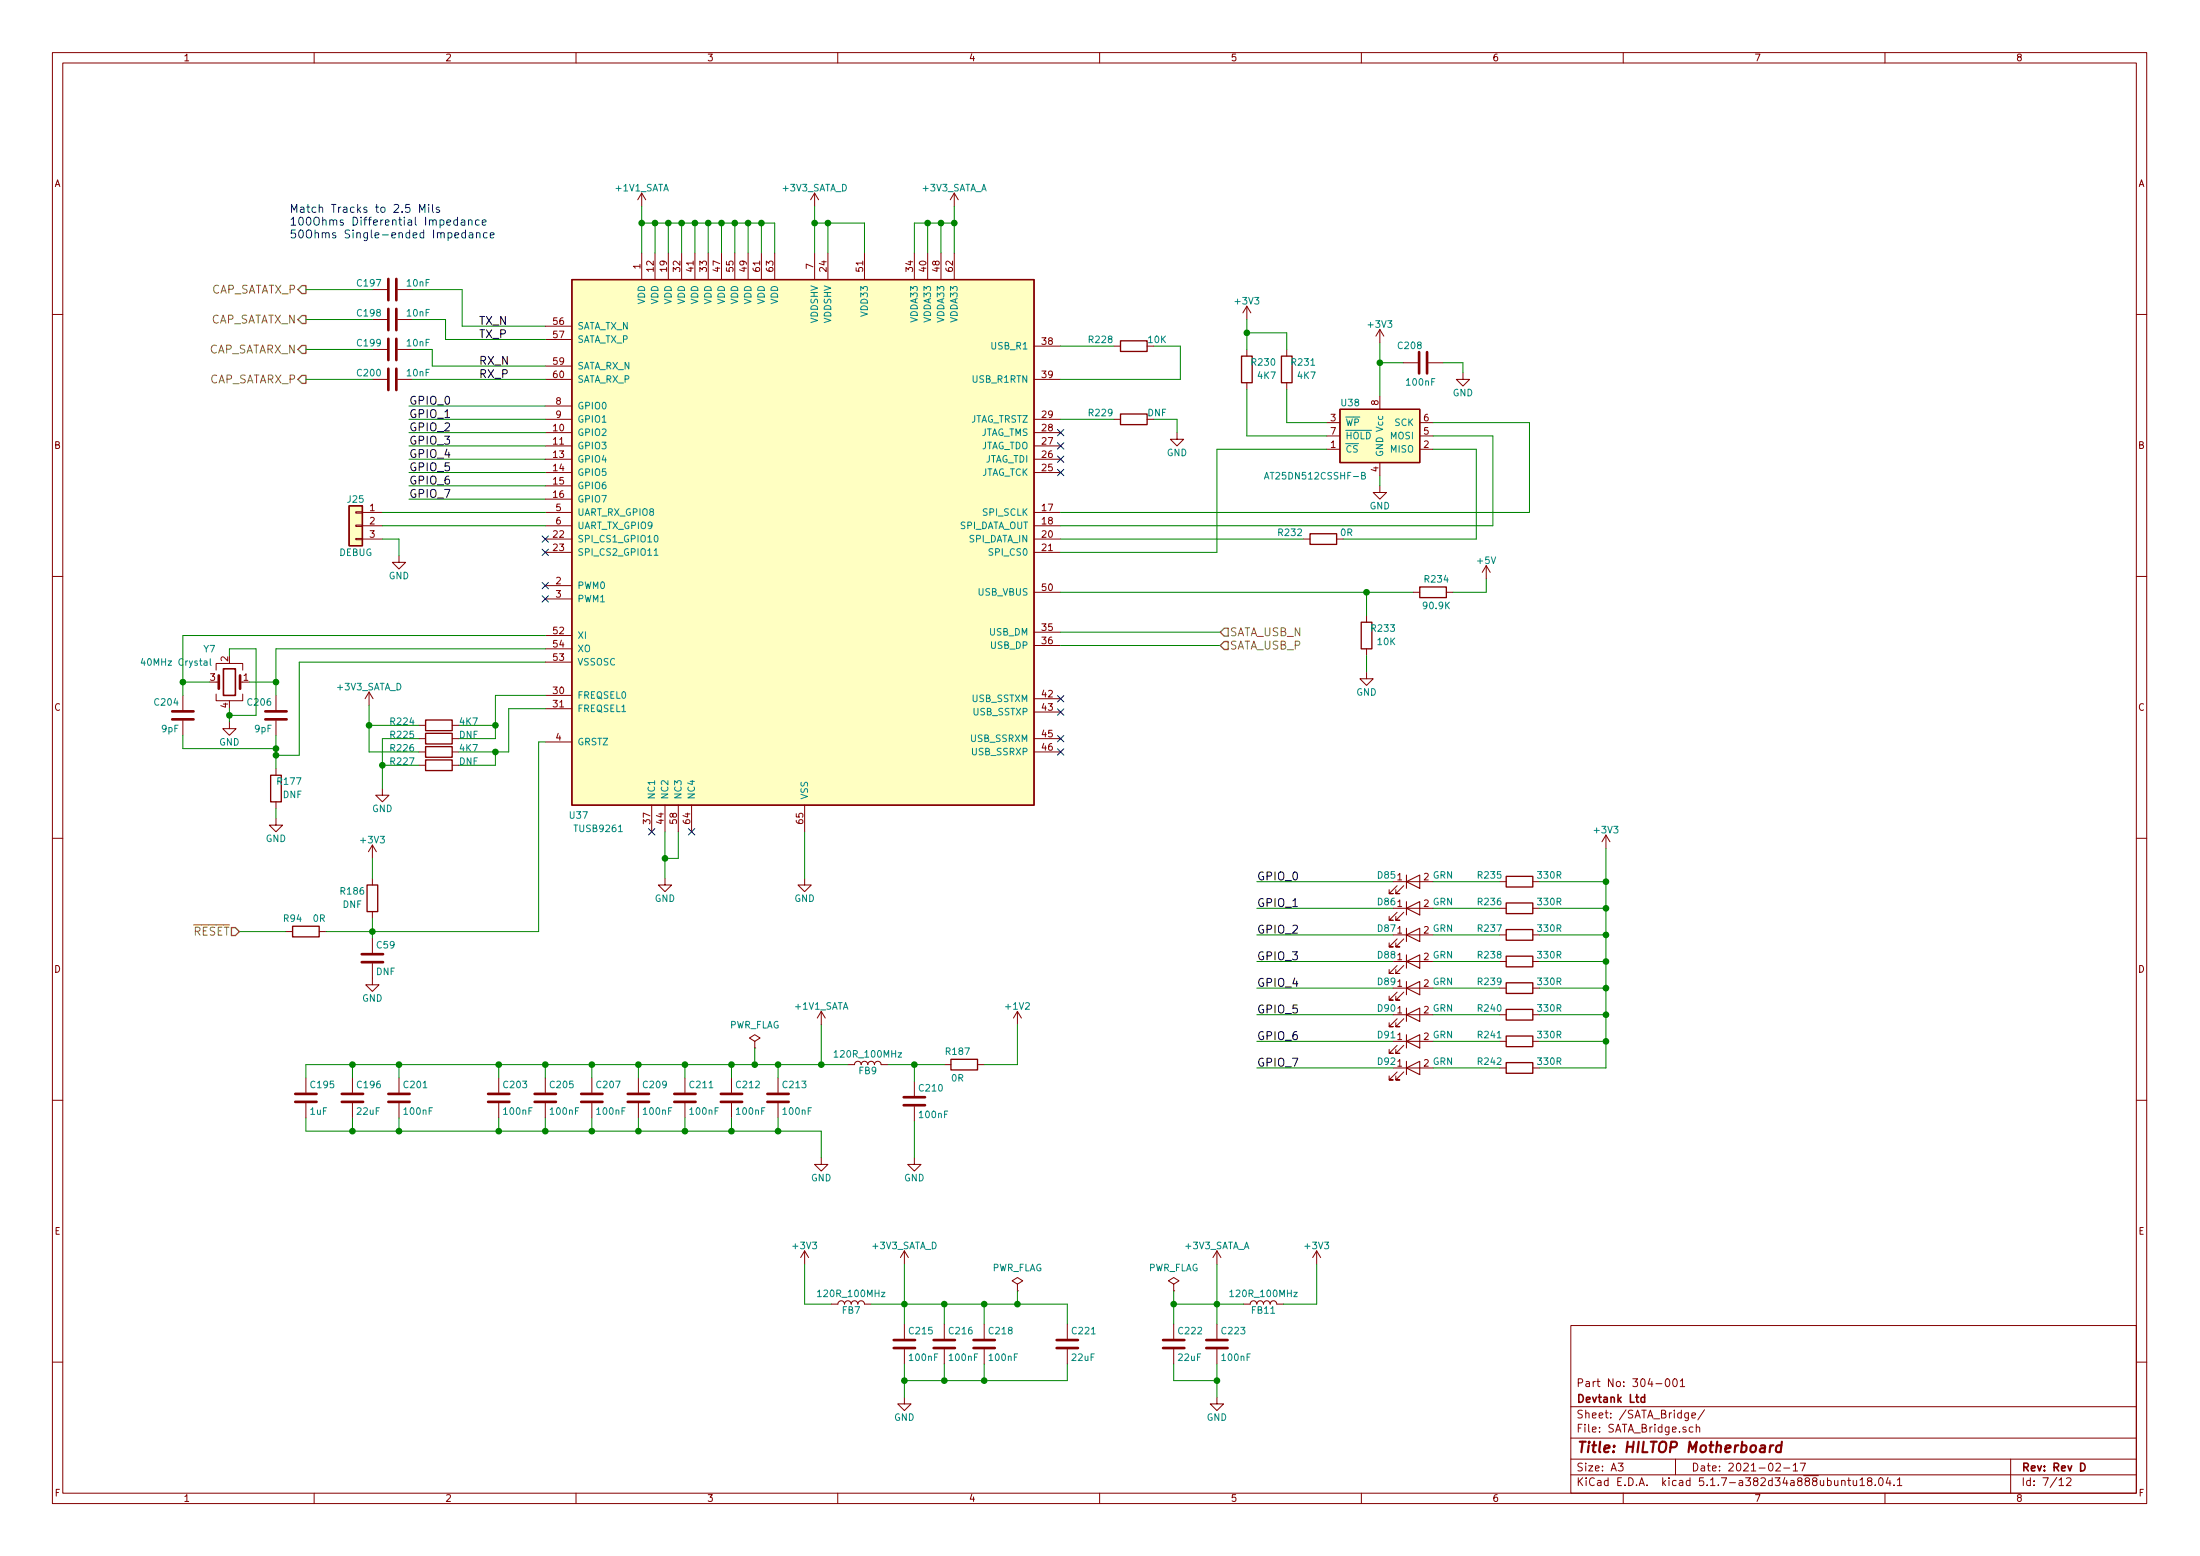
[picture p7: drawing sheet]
<svg xmlns="http://www.w3.org/2000/svg" width="420mm" height="297mm" viewBox="0 0 420 297" stroke-linecap="round" stroke-linejoin="round" font-family="sans-serif">
<g fill="none" stroke="#840000" stroke-width=".19">
<path d="M10 10h400v277h-400zM12 12h396v273.1h-396zM60 10v2M110 10v2M160 10v2M210 10v2M260 10v2M310 10v2M360 10v2M122.6 36.9v2.5M122.6 36.9l-.8 1.2M122.6 36.9l.7 1.2"/>
<path d="M155.6 36.9v2.5M155.6 36.9l-.8 1.2M155.6 36.9l.7 1.2M182.2 36.9v2.5M182.2 36.9l-.7 1.2M182.2 36.9l.8 1.2M71.1 55.3h2.8M75.9 55.3h2.8M122.6 48.3v5.1M125.1 48.3v5.1M127.6 48.3v5.1M130.2 48.3v5.1"/>
<path d="M132.7 48.3v5.1M135.3 48.3v5.1M137.8 48.3v5.1M140.3 48.3v5.1M142.9 48.3v5.1M145.4 48.3v5.1M148 48.3v5.1M155.6 48.3v5.1M158.1 48.3v5.1M165.1 48.3v5.1M174.6 48.3v5.1M177.2 48.3v5.1"/>
<path d="M179.7 48.3v5.1M182.2 48.3v5.1M238.1 58.5v2.5M238.1 58.5l-.7 1.2M238.1 58.5l.8 1.2M10 60h2M71.1 72.4h2.8M71.1 61h2.8M71.1 66.7h2.8M75.9 72.4h2.8M75.9 61h2.8M75.9 66.7h2.8"/>
<path d="M104.1 72.4h5.1M104.1 62.3h5.1M104.1 64.8h5.1M104.1 69.9h5.1M104.1 77.5h5.1M197.5 66.1h5.1M197.5 72.4h5.1M212.7 66.1h1.3M238.1 66.7v1.3M238.1 73.1v1.2M245.7 66.7v1.3M245.7 73.1v1.2"/>
<path d="M263.5 62.9v2.5M263.5 75.6v2.5M263.5 62.9l-.7 1.3M263.5 62.9l.8 1.3M268 69.3h2.8M272.8 69.3h2.8M279.4 71.2v1.2h1.3l-1.3 1.3-1.3-1.3h1.3M408 60h2M67.9 97.7h1.3v.3h-1.3zM69.2 97.8h3.8M104.1 82.6h5.1M104.1 85.1h5.1"/>
<path d="M104.1 87.7h5.1M104.1 90.2h5.1M104.1 92.7h5.1M104.1 95.3h5.1M104.1 97.8h5.1M104.1 80h5.1M197.5 82.6h5.1M197.5 85.1h5.1M197.5 87.7h5.1M197.5 90.2h5.1M197.5 97.8h5.1M197.5 80h5.1"/>
<path d="M212.7 80h1.3M224.8 82.6v1.3h1.3l-1.3 1.2-1.3-1.2h1.3M253.4 85.8h2.5M253.4 80.7h2.5M253.4 83.2h2.5M263.5 92.7v1.3h1.3l-1.3 1.3-1.2-1.3h1.2M263.5 88.3v2.5M271.1 85.8h2.6M271.1 80.7h2.6M271.1 83.2h2.6M10 110h2M67.9 102.8h1.3v.2h-1.3z"/>
<path d="M67.9 100.2h1.3v.3h-1.3zM69.2 102.9h3.8M69.2 100.4h3.8M76.2 106.1v1.3h-1.3l1.3 1.2 1.3-1.2h-1.3M104.1 102.9h5.1M104.1 100.4h5.1M104.1 111.8h5.1M104.1 105.4h5.1M104.1 114.3h5.1M197.5 102.9h5.1M197.5 100.4h5.1M197.5 105.4h5.1"/>
<path d="M197.5 113.1h5.1M248.9 102.9h1.3M255.3 102.9h1.2M261 117.5v1.3M269.9 113.1h1.2M276.2 113.1h1.3M283.8 108l-.7 1.3M283.8 108v2.5M283.8 108l.8 1.3M408 110h2M34.9 132.8v2.7M34.9 137.6v2.8"/>
<path d="M41.3 132.5v1.3h5.1v-1.3M41.3 127.9v-1.2h5.1v1.2M41.3 130.2h.5M43.8 137.8v1.3h-1.3l1.3 1.3 1.3-1.3h-1.3M45.8 130.2h.6M52.7 132.8v2.7M52.7 137.6v2.8M70.5 132.1l-.8 1.3M70.5 132.1v2.6M70.5 132.1l.7 1.3M80 138.5h1.3M86.4 138.5h1.2"/>
<path d="M104.1 132.8h5.1M104.1 135.3h5.1M104.1 121.3h5.1M104.1 126.4h5.1M104.1 123.9h5.1M197.5 120.7h5.1M197.5 123.2h5.1M197.5 133.4h5.1M197.5 135.9h5.1M261 128.3v1.3h1.3l-1.3 1.2-1.3-1.2h1.3M261 123.9v1.2M52.7 156.2v1.3h-1.3l1.3 1.3 1.3-1.3h-1.3"/>
<path d="M52.7 146.7v1.3M52.7 153.1v1.2M73 150.5v1.3h1.3l-1.3 1.3-1.2-1.3h1.2M80 141h1.3M80 143.5h1.3M80 146.1h1.3M86.4 141h1.2M86.4 143.5h1.2M86.4 146.1h1.2M104.1 141.6h5.1M124.5 153.7v5.1M127 153.7v5.1"/>
<path d="M129.5 153.7v5.1M132.1 153.7v5.1M153.7 153.7v5.1M197.5 141h5.1M197.5 143.5h5.1M306.7 159.4l-.8 1.3M306.7 159.4v2.6M306.7 159.4l.8 1.3M10 160h2M54.6 177.8h1.3M61 177.8h1.2M71.1 161.3l-.7 1.3"/>
<path d="M71.1 161.3v2.6M71.1 167.7v1.2M71.1 174v1.3M71.1 179.1v2.8M71.1 161.3l.8 1.3M127 167.7v1.2h1.3l-1.3 1.3-1.3-1.3h1.3M153.7 167.7v1.2h1.2l-1.2 1.3-1.3-1.3h1.3M266.1 168.3h7.6M266.1 178.5h7.6M266.1 173.4h7.6M266.8 179.2l-1.5 1.6h.8h-.8v-.8M266.8 174.2l-1.5 1.5h.8h-.8v-.8"/>
<path d="M266.8 169.1l-1.5 1.5h.8h-.8v-.8M268.1 179.2l-1.5 1.6h.7h-.7v-.8M268.1 174.2l-1.5 1.5h.7h-.7v-.8M268.1 169.1l-1.5 1.5h.7h-.7v-.8M286.4 168.3h1.3M286.4 178.5h1.3M286.4 173.4h1.3M292.7 168.3h1.3M292.7 178.5h1.3M292.7 173.4h1.3M408 160h2M71.1 183.9v4.1h1.3l-1.3 1.3-1.3-1.3h1.3"/>
<path d="M144.1 198.8l1.1-.6-1.1-.7-1 .7 1 .6v1.3M156.8 193.1l-.7 1.2M156.8 193.1v2.5M156.8 193.1l.8 1.2M194.3 193.1l-.8 1.2M194.3 193.1v2.5M194.3 193.1l.8 1.2M266.1 183.6h7.6M266.1 198.8h7.6M266.1 193.7h7.6M266.1 188.6h7.6M266.8 199.6l-1.5 1.5h.8h-.8v-.8"/>
<path d="M266.8 194.5l-1.5 1.5h.8h-.8v-.8M266.8 189.4l-1.5 1.5h.8h-.8v-.7M266.8 184.3l-1.5 1.5h.8h-.8v-.7M268.1 199.6l-1.5 1.5h.7h-.7v-.8M268.1 194.5l-1.5 1.5h.7h-.7v-.8M268.1 189.4l-1.5 1.5h.7h-.7v-.7M268.1 184.3l-1.5 1.5h.7h-.7v-.7M286.4 183.6h1.3M286.4 198.8h1.3M286.4 193.7h1.3M286.4 188.6h1.3M292.7 183.6h1.3"/>
<path d="M292.7 198.8h1.3M292.7 193.7h1.3M292.7 188.6h1.3M10 210h2M58.4 205.8v2.8M58.4 210.6v2.8M67.3 205.8v2.8M67.3 210.6v2.8M76.2 205.8v2.8M76.2 210.6v2.8M95.2 205.8v2.8M95.2 210.6v2.8"/>
<path d="M104.1 205.8v2.8M104.1 210.6v2.8M113 205.8v2.8M113 210.6v2.8M121.9 205.8v2.8M121.9 210.6v2.8M130.8 205.8v2.8M130.8 210.6v2.8M139.7 205.8v2.8M139.7 210.6v2.8M144.1 200.1h.1M148.6 205.8v2.8"/>
<path d="M148.6 210.6v2.8M161.9 203.2h1.3a.63 .63 0 0 1 .6-.6 .63 .63 0 0 1 .7 .6 .63 .63 0 0 1 .6-.6 .63 .63 0 0 1 .6 .6 .63 .63 0 0 1 .7-.6 .63 .63 0 0 1 .6 .6 .63 .63 0 0 1 .6-.6 .63 .63 0 0 1 .7 .6h1.2M174.6 206.4v2.8M174.6 211.2v2.8M180.3 203.2h1.3M186.7 203.2h1.3M266.1 203.9h7.6M266.8 204.6l-1.5 1.6h.8h-.8v-.8M268.1 204.6l-1.5 1.6h.7h-.7v-.8M286.4 203.9h1.3M292.7 203.9h1.3M408 210h2"/>
<path d="M153.7 238.8v2.5M153.7 238.8l-.8 1.3M153.7 238.8l.7 1.3M156.8 221v1.3h1.3l-1.3 1.3-1.2-1.3h1.2M172.7 238.8v2.5M172.7 238.8l-.7 1.3M172.7 238.8l.8 1.3M174.6 221v1.3h1.3l-1.3 1.3-1.2-1.3h1.2M232.4 238.8v2.5M232.4 238.8l-.8 1.3M232.4 238.8l.8 1.3M251.5 238.8l-.8 1.3"/>
<path d="M251.5 238.8v2.5M251.5 238.8l.7 1.3M158.7 249h1.3a.63 .63 0 0 1 .7-.7 .63 .63 0 0 1 .6 .7 .63 .63 0 0 1 .6-.7 .63 .63 0 0 1 .7 .7 .63 .63 0 0 1 .6-.7 .63 .63 0 0 1 .6 .7 .63 .63 0 0 1 .7-.7 .63 .63 0 0 1 .6 .7h1.3M172.7 252.8v2.8M172.7 257.6v2.8M180.3 252.8v2.8M180.3 257.6v2.8M188 252.8v2.8M188 257.6v2.8M194.3 245.1l1-.6-1-.6-1 .6 1 .6v1.3M194.3 246.4h.1M203.8 252.8v2.8"/>
<path d="M203.8 257.6v2.8M224.2 245.1l1-.6-1-.6-1.1 .6 1.1 .6v1.3M224.2 246.4h.1M224.2 252.8v2.8M224.2 257.6v2.8M232.4 252.8v2.8M232.4 257.6v2.8M237.5 249h1.3a.63 .63 0 0 1 .6-.7 .63 .63 0 0 1 .6 .7 .63 .63 0 0 1 .7-.7 .63 .63 0 0 1 .6 .7 .63 .63 0 0 1 .6-.7 .63 .63 0 0 1 .7 .7 .63 .63 0 0 1 .6-.7 .63 .63 0 0 1 .6 .7h1.3M300 253h108v32.1h-108zM10 260h2M172.7 266.7v1.3h1.3l-1.3 1.3-1.3-1.3h1.3M232.4 266.7v1.3h1.3l-1.3 1.3-1.3-1.3h1.3"/>
<path d="M300 278.5h108M300 274.5h108M300 268.5h108M309 279.3h1l-.5 .6 .4 .1v.7l-.2 .1-.7-.1M316.3 264.1h1.1M318.3 263.3l.1-.1a.8 .8 0 0 1 .5 .8 .8 .8 0 0 1-.5 .7 .97 .97 0 0 1-.1-1.4zM319.6 263.4l.2-.2a.81 .81 0 0 1 .6 .6 .81 .81 0 0 1-.3 .8l-.1 .1a.79 .79 0 0 1-.4-1.3zM320 278.5v3M320.9 263.6l.4-.4v1.5M320.9 264.7h.8M322.5 269.7l-.1 1.4-.2 .1-.4-.1M322.5 269.8l-.5-.1-.3 .3 .1 .6 .2 .1 .5-.1"/>
<path d="M323.1 270.2l.7-.1-.1-.3-.4-.1-.2 .2 .1 .7h.5M323.3 272.5l-.4-.1-.3 .3 .1 .6 .2 .1 .4-.1M324 272.5a.37 .37 0 0 1 .6 .1v.8M324 271.9v1.5M325.5 269.1l-1.2 2M339.2 279.5l.6-.2 .2 .4-.9 1.1h.9M342.5 279.7l.4-.4v1.5M343.8 279.3h1l-.6 1.5M384 278.5v6.6M408 260h2M60 285.1v1.9M110 285.1v1.9"/>
<path d="M160 285.1v1.9M210 285.1v1.9M260 285.1v1.9M300 281.5h108M310 285.1v1.9M340.7 280.2h1.1M342.5 280.8h.8M351.7 282.7h.1a.37 .37 0 0 1 .6 .1v.8M351.7 282.6v1M352.9 282.6h.5M353.1 282.1v1.3l.3 .2M353.9 282.6v.8a.39 .39 0 0 0 .7 .1"/>
<path d="M354.6 282.6v1M355.2 282.5l.5-.4v1.5M355.2 283.6h.9M356.9 282.7l-.3-.2 .1-.2 .2-.2 .5 .1 .1 .2-.1 .2-.5 .1-.3 .3 .1 .5 .2 .1h.3l.3-.3v-.3l-.3-.3M358.1 283.5v.1M358.9 282.3l.2-.2a.81 .81 0 0 1 .6 .6 .81 .81 0 0 1-.3 .8l-.1 .1a.79 .79 0 0 1-.4-1.3zM360 285.1v1.9M360.6 282l-.4 1.1h.9M360.9 282.6v1M361.7 283.5v.1M362.4 282.5l.4-.4v1.5M362.4 283.6h.8"/>
<path d="M393.2 282.5l.5-.4v1.5M393.2 283.6h.9M394.7 282.3l.5-.2 .3 .4-.9 1.1h.9"/>
</g>
<path d="M42.7 127.7h2.3v5.1h-2.3zM314.1 266.8l-.4-.1-.3 .3 .1 .6h.6M314.1 266.2v1.5M397.4 279.3a.76 .76 0 0 1 .8 .8 .76 .76 0 0 1-.8 .7z" fill="none" stroke="#840000" stroke-width=".3"/>
<path d="M338.1 275.9l-.2 1.3M338.7 275.9l-.4 .1-.2 .3M340.2 276a.68 .68 0 0 0-1 .3l-.1 .5 .2 .3 .2 .1 .6-.1M340.3 275.2l-.2 2" fill="none" stroke="#840000" stroke-width=".41"/>
<g fill="none" stroke="#840000" stroke-width=".25">
<path d="M109.2 53.4h88.3v100.3h-88.3zM214 65.1h5.1v2h-5.1zM214 79h5.1v2.1h-5.1zM237.1 68h2v5.1h-2zM244.7 68h2.1v5.1h-2.1zM255.9 78.1h15.2v10.2h-15.2zM66.7 96.6h2.5v7.6h-2.5zM250.2 101.9h5.1v2h-5.1zM260 118.8h2v5.1h-2zM271.1 112.1h5.1v2h-5.1zM81.3 137.5h5.1v2h-5.1zM81.3 140h5.1v2h-5.1z"/>
<path d="M51.7 148h2v5.1h-2zM81.3 142.5h5.1v2.1h-5.1zM81.3 145.1h5.1v2h-5.1zM55.9 176.8h5.1v2.1h-5.1zM70.1 168.9h2v5.1h-2zM287.7 167.3h5v2h-5zM287.7 177.5h5v2h-5zM287.7 172.4h5v2h-5zM287.7 182.5h5v2.1h-5zM287.7 197.8h5v2h-5zM287.7 192.7h5v2h-5zM287.7 187.6h5v2h-5z"/>
<path d="M181.6 202.2h5.1v2.1h-5.1zM287.7 202.9h5v2h-5z"/>
</g>
<g fill="#ffffc2" stroke="#ffffc2" stroke-width=".19">
<path d="M255.9 78.1h15.2v10.2h-15.2z"/>
<path d="M109.2 53.4h88.3v100.3h-88.3z"/>
<path d="M66.7 96.6h2.5v7.6h-2.5z"/>
</g>
<g fill="none" stroke="#008484" stroke-width=".19">
<path d="M241.5 91.5l.4-1.3 .4 1.3M241.6 91.1h.6M260 90.8l.6-.1 .1-.2v-.2l-.7-.1v1.3h.5l.2-.2 .1-.3-.3-.2M124.9 105.1l.4-.4v1.3M124.9 106h.8M125 102.3l.2-.1a.69 .69 0 0 1 .5 .6 .69 .69 0 0 1-.5 .7l-.2-.2-.1-.3zM27.3 125.7l-.3 .9h.8M40.2 125.7v1.1l.1 .2M159.3 200.9l.4-.4v1.3M159.3 201.8h.7M156.1 246.6l.4-.3v1.2M156.1 247.5h.8"/>
<path d="M234.9 246.6l.3-.3v1.2M234.9 247.5h.7"/>
</g>
<g fill="none" stroke="#840000" stroke-width=".2">
<path d="M268.6 178.5l2.5-1.3v2.5zM268.6 173.4l2.5-1.3v2.6zM268.6 168.3l2.5-1.3v2.6zM268.6 167v2.6M268.6 172.1v2.6M268.6 177.2v2.5M268.6 198.8l2.5-1.3v2.6zM268.6 193.7l2.5-1.3v2.6zM268.6 188.6l2.5-1.2v2.5zM268.6 183.6l2.5-1.3v2.5zM268.6 182.3v2.5M268.6 187.4v2.5"/>
<path d="M268.6 192.4v2.6M268.6 197.5v2.6M268.6 203.9l2.5-1.3v2.5zM268.6 202.6v2.5"/>
</g>
<g fill="none" stroke="#840000" stroke-width=".51">
<path d="M74.2 53.2v4.1M74.2 59v4M75.7 53.2v4.1M75.7 59v4M74.2 64.7v4M74.2 70.4v4.1M75.7 64.7v4M75.7 70.4v4.1M271 67.2v4.1M272.5 67.2v4.1M32.9 137.3h4.1M32.9 135.8h4.1"/>
<path d="M41.8 128.9v2.6M45.8 128.9v2.6M50.7 137.3h4M50.7 135.8h4M69.1 183.7h4.1M69.1 182.2h4.1M56.4 210.3h4.1M56.4 208.8h4.1M65.3 210.3h4M65.3 208.8h4M74.2 210.3h4M74.2 208.8h4"/>
<path d="M93.2 210.3h4.1M93.2 208.8h4.1M102.1 210.3h4.1M102.1 208.8h4.1M111 210.3h4.1M111 208.8h4.1M119.9 210.3h4.1M119.9 208.8h4.1M128.8 210.3h4M128.8 208.8h4M137.7 210.3h4M137.7 208.8h4"/>
<path d="M146.6 210.3h4M146.6 208.8h4M172.6 211h4.1M172.6 209.5h4.1M170.7 257.3h4.1M170.7 255.8h4.1M178.3 257.3h4.1M178.3 255.8h4.1M185.9 257.3h4.1M185.9 255.8h4.1M201.8 257.3h4.1M201.8 255.8h4.1"/>
<path d="M222.1 257.3h4.1M222.1 255.8h4.1M230.4 257.3h4M230.4 255.8h4"/>
</g>
<g fill="none" stroke="#008400" stroke-width=".19">
<path d="M122.6 39.4v8.9M155.6 39.4v8.9M182.2 39.4v8.9M58.4 55.3h12.7M78.7 55.3h9.6v7h15.8M122.6 42.6h25.4v5.7M125.1 42.6v5.7M127.6 42.6v5.7M130.2 42.6v5.7M132.7 42.6v5.7M135.3 42.6v5.7M137.8 42.6v5.7"/>
<path d="M140.3 42.6v5.7M142.9 42.6v5.7M145.4 42.6v5.7M155.6 42.6h9.5v5.7M158.1 42.6v5.7M177.2 42.6v5.7M179.7 42.6v5.7M182.2 42.6h-7.6v5.7M58.4 72.4h12.7M58.4 66.7h12.7M58.4 61h12.7M78.1 77.5h26"/>
<path d="M78.7 72.4h25.4M78.7 66.7h3.8v3.2h21.6M78.7 61h6.4v3.8h19M202.6 66.1h10.1M220.3 66.1h5.1v6.3h-22.8M238.1 61v5.7M238.1 74.3v8.9h15.3M238.1 63.5h7.6v3.2M245.7 74.3v6.4h7.7M263.5 65.4v10.2M263.5 69.3h4.5M275.6 69.3h3.8v1.9"/>
<path d="M73 97.8h31.1M78.1 95.3h26M78.1 92.7h26M78.1 90.2h26M78.1 87.7h26M78.1 85.1h26M78.1 82.6h26M78.1 80h26M202.6 80h10.1M220.3 80h4.5v2.6M253.4 85.8h-21v19.6h-29.8M263.5 90.8v1.9"/>
<path d="M273.7 85.8h8.2v17.1h-25.4M273.7 83.2h11.4v17.2h-82.5M273.7 80.7h18.4v17.1h-89.5M73 102.9h3.2v3.2M73 100.4h31.1M202.6 102.9h46.3M202.6 113.1h67.3M261 113.1v4.4M283.8 110.5v2.6h-6.3M34.9 130.2h5.1M43.8 125.1v-1.2h5.1v12.7h-5.1M43.8 135.3v2.5"/>
<path d="M47.6 130.2h5.1M70.5 134.7v8.8h9.5M70.5 138.5h9.5M87.6 138.5h7M104.1 123.9h-51.4v8.9M104.1 121.3h-69.2v11.5M104.1 135.3h-6.9v8.2h-9.6M104.1 132.8h-9.5v8.2h-7M104.1 126.4h-47v17.8h-4.4M202.6 120.7h30.4M202.6 123.2h30.4M261 125.1v3.2"/>
<path d="M34.9 140.4v2.5h17.8M52.7 140.4v6.3M52.7 154.3v1.9M73 146.1h7M80 141h-7v9.5M94.6 143.5v2.6h-7M104.1 141.6h-1.2v36.2h-40.7M127 158.8v8.9M129.5 158.8v5.1h-2.5M153.7 158.8v8.9M45.7 177.8h8.9M71.1 163.9v3.8"/>
<path d="M71.1 175.3v3.8M240 178.5h26.1M240 168.3h26.1M240 173.4h26.1M273.7 178.5h12.7M273.7 168.3h12.7M273.7 173.4h12.7M294 178.5h12.7M294 168.3h12.7M294 173.4h12.7M306.7 162v41.9h-12.7M156.8 195.6v7.6"/>
<path d="M194.3 195.6v7.6h-6.3M240 183.6h26.1M240 188.6h26.1M240 193.7h26.1M240 198.8h26.1M273.7 183.6h12.7M273.7 188.6h12.7M273.7 193.7h12.7M273.7 198.8h12.7M294 183.6h12.7M294 188.6h12.7M294 193.7h12.7"/>
<path d="M294 198.8h12.7M58.4 213.4v2.5h98.4v5.1M67.3 203.2v2.6M67.3 213.4v2.5M76.2 203.2v2.6M76.2 213.4v2.5M95.2 203.2v2.6M95.2 213.4v2.5M104.1 203.2v2.6M104.1 213.4v2.5M113 203.2v2.6M113 213.4v2.5"/>
<path d="M121.9 203.2v2.6M121.9 213.4v2.5M130.8 203.2v2.6M130.8 213.4v2.5M139.7 203.2v2.6M139.7 213.4v2.5M144.1 200.1v3.1M148.6 203.2v2.6M148.6 213.4v2.5M161.9 203.2h-103.5v2.6M169.5 203.2h10.8M174.6 203.2v3.2"/>
<path d="M174.6 214v7M240 203.9h26.1M273.7 203.9h12.7M153.7 241.3v7.7h5M166.4 249h37.4v3.8M172.7 241.3v11.5M180.3 249v3.8M188 249v3.8M194.3 246.4v2.6M224.2 249h13.3M224.2 246.4v6.4M232.4 241.3v11.5"/>
<path d="M251.5 241.3v7.7h-6.4M172.7 260.4v6.3M180.3 260.4v3.2M188 260.4v3.2M203.8 260.4v3.2h-31.1M224.2 260.4v3.2h8.2M232.4 260.4v6.3"/>
</g>
<path d="M57.7 54.5h.7v1.5h-.7l-.8-.7zM57.7 60.2h.7v1.6h-.7l-.8-.8zM57.7 65.9h.7v1.6h-.7l-.8-.8zM57.7 71.7h.7v1.5h-.7l-.8-.8zM233 120.7l.8-.8h.8v1.5h-.8zM233 123.2l.8-.7h.8v1.5h-.8zM44.2 177.1h.8l.7 .7-.7 .8h-.8z" fill="none" stroke="#848400" stroke-width=".25"/>
<g fill="none" stroke="#0000c2" stroke-width=".19">
<path d="M81.9 39v.2M81.9 39.5v1M82.6 39v1.3l.2 .2M83.9 39.6l-.4-.1-.2 .2 .1 .3 .5 .1v.4h-.6M80.1 40.5v-1.5l.5 1.1 .6-1.1v1.5M87.4 42h-.5l-.2 .3v.4l.1 .2h.6M87.4 41.5v1.5M88.1 42h.6l.1 1M88.8 42.3l-.5 .1a.3 .3 0 0 0-.3 .3 .3 .3 0 0 0 .3 .3l.5-.1M88.9 44.5l-.4-.1-.3 .3v.4l.1 .3h.6M88.9 43.9v1.5M89.5 42.1l.1-.1a.37 .37 0 0 1 .5 .2v.8"/>
<path d="M89.5 42v1M89.6 44.5h.6l.1 .9M90.3 44.8h-.5a.3 .3 0 0 0-.3 .3 .3 .3 0 0 0 .3 .3h.5M91 44.5h.1a.37 .37 0 0 1 .6 .1v.8M91 44.4v1M91.5 42h-.4l-.3 .3 .1 .6h.6M92.1 42.5l.7-.2v-.3h-.5l-.2 .2 .1 .7h.6M93 44.5l-.4-.1-.3 .3 .2 .7h.5M93.6 44.9l.8-.1-.1-.3-.4-.1-.3 .2 .1 .8h.6"/>
</g>
<g fill="#008400" stroke="#008400" stroke-width=".25">
<circle cx="180.3" cy="249" r=".51"/>
<circle cx="306.7" cy="188.6" r=".51"/>
<circle cx="232.4" cy="249" r=".51"/>
<circle cx="188" cy="249" r=".51"/>
<circle cx="194.3" cy="249" r=".51"/>
<circle cx="43.8" cy="136.6" r=".51"/>
<circle cx="156.8" cy="203.2" r=".51"/>
<circle cx="306.7" cy="193.7" r=".51"/>
<circle cx="76.2" cy="215.9" r=".51"/>
<circle cx="306.7" cy="198.8" r=".51"/>
<circle cx="94.6" cy="138.5" r=".51"/>
<circle cx="224.2" cy="249" r=".51"/>
<circle cx="52.7" cy="144.2" r=".51"/>
<circle cx="127" cy="163.9" r=".51"/>
<circle cx="71.1" cy="177.8" r=".51"/>
<circle cx="261" cy="113.1" r=".51"/>
<circle cx="177.2" cy="42.6" r=".51"/>
<circle cx="179.7" cy="42.6" r=".51"/>
<circle cx="182.2" cy="42.6" r=".51"/>
<circle cx="263.5" cy="69.3" r=".51"/>
<circle cx="172.7" cy="249" r=".51"/>
<circle cx="306.7" cy="183.6" r=".51"/>
<circle cx="155.6" cy="42.6" r=".51"/>
<circle cx="238.1" cy="63.5" r=".51"/>
<circle cx="158.1" cy="42.6" r=".51"/>
<circle cx="306.7" cy="168.3" r=".51"/>
<circle cx="306.7" cy="173.4" r=".51"/>
<circle cx="144.1" cy="203.2" r=".51"/>
<circle cx="306.7" cy="178.5" r=".51"/>
<circle cx="70.5" cy="138.5" r=".51"/>
<circle cx="127.6" cy="42.6" r=".51"/>
<circle cx="130.8" cy="203.2" r=".51"/>
<circle cx="139.7" cy="203.2" r=".51"/>
<circle cx="130.2" cy="42.6" r=".51"/>
<circle cx="139.7" cy="215.9" r=".51"/>
<circle cx="132.7" cy="42.6" r=".51"/>
<circle cx="130.8" cy="215.9" r=".51"/>
<circle cx="94.6" cy="143.5" r=".51"/>
<circle cx="121.9" cy="215.9" r=".51"/>
<circle cx="135.3" cy="42.6" r=".51"/>
<circle cx="113" cy="215.9" r=".51"/>
<circle cx="104.1" cy="215.9" r=".51"/>
<circle cx="121.9" cy="203.2" r=".51"/>
<circle cx="148.6" cy="215.9" r=".51"/>
<circle cx="137.8" cy="42.6" r=".51"/>
<circle cx="148.6" cy="203.2" r=".51"/>
<circle cx="73" cy="146.1" r=".51"/>
<circle cx="140.3" cy="42.6" r=".51"/>
<circle cx="95.3" cy="203.2" r=".51"/>
<circle cx="67.3" cy="203.2" r=".51"/>
<circle cx="95.3" cy="215.9" r=".51"/>
<circle cx="142.9" cy="42.6" r=".51"/>
<circle cx="67.3" cy="215.9" r=".51"/>
<circle cx="76.2" cy="203.2" r=".51"/>
<circle cx="145.4" cy="42.6" r=".51"/>
<circle cx="113" cy="203.2" r=".51"/>
<circle cx="174.6" cy="203.2" r=".51"/>
<circle cx="34.9" cy="130.2" r=".51"/>
<circle cx="180.3" cy="263.6" r=".51"/>
<circle cx="188" cy="263.6" r=".51"/>
<circle cx="52.7" cy="130.2" r=".51"/>
<circle cx="232.4" cy="263.6" r=".51"/>
<circle cx="172.7" cy="263.6" r=".51"/>
<circle cx="125.1" cy="42.6" r=".51"/>
<circle cx="52.7" cy="142.9" r=".51"/>
<circle cx="122.6" cy="42.6" r=".51"/>
<circle cx="104.1" cy="203.2" r=".51"/>
</g>
<g fill="none" stroke="#000084" stroke-width=".19">
<path d="M202 82l1.2 1.2M202 84.5l1.2 1.2M202 87.1l1.2 1.2M202 89.6l1.2 1.2M203.2 82l-1.2 1.2M203.2 84.5l-1.2 1.2M203.2 87.1l-1.2 1.2M203.2 89.6l-1.2 1.2M103.5 102.3l1.2 1.2M103.5 104.8l1.2 1.3M103.5 111.2l1.2 1.2M103.5 113.7l1.2 1.2"/>
<path d="M104.7 102.3l-1.2 1.2M104.7 104.8l-1.2 1.3M104.7 111.2l-1.2 1.2M104.7 113.7l-1.2 1.2M202 132.8l1.2 1.2M202 135.3l1.2 1.2M203.2 132.8l-1.2 1.2M203.2 135.3l-1.2 1.2M123.9 158.2l1.2 1.2M125.1 158.2l-1.2 1.2M131.5 158.2l1.2 1.2M132.7 158.2l-1.2 1.2"/>
<path d="M202 140.4l1.2 1.2M202 142.9l1.2 1.3M203.2 140.4l-1.2 1.2M203.2 142.9l-1.2 1.3"/>
</g>
<text font-size="2.8" fill="#840000" x="301" y="277.3">Title: HILTOP Motherboard</text>
<g font-size="2.1" fill="#0000c2">
<text x="55.2" y="40.6">Match Tracks to 2.5 Mils</text>
<text x="55.2" y="43.1">100Ohms Differential Impedance</text>
<text x="55.2" y="45.5">50Ohms Single-ended Impedance</text>
</g>
<g font-size="2.1" fill="#848400">
<text x="39.9" y="56">CAP_SATATX_P</text>
<text x="39.8" y="61.8">CAP_SATATX_N</text>
<text x="39.5" y="67.5">CAP_SATARX_N</text>
<text x="39.6" y="73.2">CAP_SATARX_P</text>
<text x="234.8" y="121.4">SATA_USB_N</text>
<text x="234.8" y="124">SATA_USB_P</text>
<text x="36.9" y="178.6">RESET</text>
</g>
<g font-size="2.1">
<text x="91.4" y="62">TX_N</text>
<text x="91.4" y="64.6">TX_P</text>
<text x="91.4" y="69.6">RX_N</text>
<text x="78.1" y="77.3">GPIO_0</text>
<text x="91.4" y="72.2">RX_P</text>
<text x="78.1" y="79.8">GPIO_1</text>
<text x="78.1" y="82.3">GPIO_2</text>
<text x="78.1" y="84.9">GPIO_3</text>
<text x="78.1" y="87.4">GPIO_4</text>
<text x="78.1" y="90">GPIO_5</text>
<text x="78.1" y="92.5">GPIO_6</text>
<text x="78.1" y="95">GPIO_7</text>
<text x="240" y="173.1">GPIO_1</text>
<text x="240" y="168.1">GPIO_0</text>
<text x="240" y="178.2">GPIO_2</text>
<text x="240" y="183.3">GPIO_3</text>
<text x="240" y="188.4">GPIO_4</text>
<text x="240" y="193.5">GPIO_5</text>
<text x="240" y="198.5">GPIO_6</text>
<text x="240" y="203.6">GPIO_7</text>
</g>
<g font-size="2.1" fill="#840000">
<text x="301" y="267.8">Devtank Ltd</text>
<text x="301" y="264.8">Part No: 304-001</text>
<text x="301" y="273.5">File: SATA_Bridge.sch</text>
<text x="301" y="270.8">Sheet: /SATA_Bridge/</text>
<text x="301" y="280.9">Size: A3</text>
<text x="323" y="280.9">Date: 2021-02-17</text>
<text x="386" y="280.9">Rev: Rev D</text>
<text x="301" y="283.7">KiCad E.D.A. kicad 5.1.7-a382d34a888ubuntu18.04.1</text>
<text x="386" y="283.7">Id: 7/12</text>
</g>
<g font-size="1.8" fill="#840000">
<text x="35" y="11.7">1</text>
<text x="85" y="11.7">2</text>
<text x="135" y="11.7">3</text>
<text x="185" y="11.7">4</text>
<text x="235" y="11.7">5</text>
<text x="285" y="11.7">6</text>
<text x="335" y="11.7">7</text>
<text x="385" y="11.7">8</text>
<text x="10.4" y="35.7">A</text>
<text x="408.4" y="35.7">A</text>
<text x="122.3" y="51.3" transform="rotate(-90 122.3 51.3)">1</text>
<text x="124.8" y="51.8" transform="rotate(-90 124.8 51.8)">12</text>
<text x="127.4" y="51.8" transform="rotate(-90 127.4 51.8)">19</text>
<text x="129.9" y="51.8" transform="rotate(-90 129.9 51.8)">32</text>
<text x="132.5" y="51.8" transform="rotate(-90 132.5 51.8)">41</text>
<text x="135" y="51.8" transform="rotate(-90 135 51.8)">33</text>
<text x="137.5" y="51.8" transform="rotate(-90 137.5 51.8)">47</text>
<text x="140.1" y="51.8" transform="rotate(-90 140.1 51.8)">55</text>
<text x="142.6" y="51.8" transform="rotate(-90 142.6 51.8)">49</text>
<text x="145.2" y="51.8" transform="rotate(-90 145.2 51.8)">61</text>
<text x="147.7" y="51.8" transform="rotate(-90 147.7 51.8)">63</text>
<text x="155.3" y="51.3" transform="rotate(-90 155.3 51.3)">7</text>
<text x="157.9" y="51.8" transform="rotate(-90 157.9 51.8)">24</text>
<text x="164.8" y="51.8" transform="rotate(-90 164.8 51.8)">51</text>
<text x="174.4" y="51.8" transform="rotate(-90 174.4 51.8)">34</text>
<text x="176.9" y="51.8" transform="rotate(-90 176.9 51.8)">40</text>
<text x="179.5" y="51.8" transform="rotate(-90 179.5 51.8)">48</text>
<text x="182" y="51.8" transform="rotate(-90 182 51.8)">62</text>
<text x="105.7" y="62">56</text>
<text x="105.7" y="64.6">57</text>
<text x="199.1" y="65.8">38</text>
<text x="105.7" y="69.6">59</text>
<text x="105.7" y="72.2">60</text>
<text x="106.2" y="77.3">8</text>
<text x="199.1" y="72.2">39</text>
<text x="263.3" y="77.4" transform="rotate(-90 263.3 77.4)">8</text>
<text x="105.7" y="82.3">10</text>
<text x="106.2" y="79.8">9</text>
<text x="199.1" y="82.3">28</text>
<text x="199.1" y="79.8">29</text>
<text x="254.2" y="80.4">3</text>
<text x="254.2" y="83">7</text>
<text x="271.9" y="83">5</text>
<text x="271.9" y="80.4">6</text>
<text x="10.4" y="85.7">B</text>
<text x="105.7" y="84.9">11</text>
<text x="105.7" y="87.4">13</text>
<text x="105.7" y="90">14</text>
<text x="199.1" y="90">25</text>
<text x="199.1" y="87.4">26</text>
<text x="199.1" y="84.9">27</text>
<text x="254.2" y="85.5">1</text>
<text x="271.9" y="85.5">2</text>
<text x="408.4" y="85.7">B</text>
<text x="105.7" y="92.5">15</text>
<text x="105.7" y="95">16</text>
<text x="263.3" y="90.1" transform="rotate(-90 263.3 90.1)">4</text>
<text x="70.6" y="97.6">1</text>
<text x="70.6" y="100.1">2</text>
<text x="106.2" y="97.6">5</text>
<text x="106.2" y="100.1">6</text>
<text x="199.1" y="97.6">17</text>
<text x="199.1" y="100.1">18</text>
<text x="70.6" y="102.7">3</text>
<text x="105.7" y="102.7">22</text>
<text x="105.7" y="105.2">23</text>
<text x="199.1" y="102.7">20</text>
<text x="199.1" y="105.2">21</text>
<text x="106.2" y="111.5">2</text>
<text x="199.1" y="112.8">50</text>
<text x="106.2" y="114.1">3</text>
<text x="105.7" y="121.1">52</text>
<text x="105.7" y="123.6">54</text>
<text x="199.1" y="120.4">35</text>
<text x="199.1" y="123">36</text>
<text x="40.2" y="130">3</text>
<text x="43.6" y="126.2" transform="rotate(-90 43.6 126.2)">2</text>
<text x="46.5" y="130">1</text>
<text x="105.7" y="126.1">53</text>
<text x="10.4" y="135.7">C</text>
<text x="43.6" y="135.1" transform="rotate(-90 43.6 135.1)">4</text>
<text x="105.7" y="132.5">30</text>
<text x="105.7" y="135">31</text>
<text x="199.1" y="133.1">42</text>
<text x="199.1" y="135.7">43</text>
<text x="408.4" y="135.7">C</text>
<text x="106.2" y="141.4">4</text>
<text x="199.1" y="140.8">45</text>
<text x="199.1" y="143.3">46</text>
<text x="124.2" y="157.2" transform="rotate(-90 124.2 157.2)">37</text>
<text x="126.7" y="157.2" transform="rotate(-90 126.7 157.2)">44</text>
<text x="129.3" y="157.2" transform="rotate(-90 129.3 157.2)">58</text>
<text x="131.8" y="157.2" transform="rotate(-90 131.8 157.2)">64</text>
<text x="153.4" y="157.2" transform="rotate(-90 153.4 157.2)">65</text>
<text x="266.9" y="173.1">1</text>
<text x="266.9" y="168.1">1</text>
<text x="266.9" y="178.2">1</text>
<text x="10.4" y="185.7">D</text>
<text x="266.9" y="183.3">1</text>
<text x="408.4" y="185.7">D</text>
<text x="266.9" y="188.4">1</text>
<text x="266.9" y="193.5">1</text>
<text x="266.9" y="203.6">1</text>
<text x="266.9" y="198.5">1</text>
<text x="10.4" y="235.7">E</text>
<text x="408.4" y="235.7">E</text>
<text x="10.5" y="285.7">F</text>
<text x="35" y="286.7">1</text>
<text x="85" y="286.7">2</text>
<text x="135" y="286.7">3</text>
<text x="185" y="286.7">4</text>
<text x="235" y="286.7">5</text>
<text x="285" y="286.7">6</text>
<text x="335" y="286.7">7</text>
<text x="385" y="286.7">8</text>
<text x="408.5" y="285.7">F</text>
</g>
<g font-size="1.8" fill="#008484">
<text x="117.6" y="36.5">+1V1_SATA</text>
<text x="149.5" y="36.5">+3V3_SATA_D</text>
<text x="176.1" y="36.5">+3V3_SATA_A</text>
<text x="68.4" y="54.7">C197</text>
<text x="77.8" y="54.7">10nF</text>
<text x="123.2" y="58.1" transform="rotate(-90 123.2 58.1)">VDD</text>
<text x="125.7" y="58.1" transform="rotate(-90 125.7 58.1)">VDD</text>
<text x="128.3" y="58.1" transform="rotate(-90 128.3 58.1)">VDD</text>
<text x="130.8" y="58.1" transform="rotate(-90 130.8 58.1)">VDD</text>
<text x="133.3" y="58.1" transform="rotate(-90 133.3 58.1)">VDD</text>
<text x="135.9" y="58.1" transform="rotate(-90 135.9 58.1)">VDD</text>
<text x="138.4" y="58.1" transform="rotate(-90 138.4 58.1)">VDD</text>
<text x="141" y="58.1" transform="rotate(-90 141 58.1)">VDD</text>
<text x="143.5" y="58.1" transform="rotate(-90 143.5 58.1)">VDD</text>
<text x="146" y="58.1" transform="rotate(-90 146 58.1)">VDD</text>
<text x="148.6" y="58.1" transform="rotate(-90 148.6 58.1)">VDD</text>
<text x="236" y="58.1">+3V3</text>
<text x="68.4" y="60.4">C198</text>
<text x="77.8" y="60.4">10nF</text>
<text x="110.2" y="62.9">SATA_TX_N</text>
<text x="110.2" y="65.4">SATA_TX_P</text>
<text x="156.2" y="61.8" transform="rotate(-90 156.2 61.8)">VDDSHV</text>
<text x="158.7" y="61.8" transform="rotate(-90 158.7 61.8)">VDDSHV</text>
<text x="165.7" y="60.1" transform="rotate(-90 165.7 60.1)">VDD33</text>
<text x="175.3" y="61.4" transform="rotate(-90 175.3 61.4)">VDDA33</text>
<text x="177.8" y="61.4" transform="rotate(-90 177.8 61.4)">VDDA33</text>
<text x="180.3" y="61.4" transform="rotate(-90 180.3 61.4)">VDDA33</text>
<text x="182.9" y="61.4" transform="rotate(-90 182.9 61.4)">VDDA33</text>
<text x="208.1" y="65.5">R228</text>
<text x="219.4" y="65.5">10K</text>
<text x="261.4" y="62.6">+3V3</text>
<text x="68.4" y="66.1">C199</text>
<text x="68.4" y="71.8">C200</text>
<text x="77.8" y="66.1">10nF</text>
<text x="77.8" y="71.8">10nF</text>
<text x="110.2" y="70.5">SATA_RX_N</text>
<text x="189.5" y="66.7">USB_R1</text>
<text x="239.2" y="69.8">R230</text>
<text x="246.8" y="69.8">R231</text>
<text x="267.1" y="66.6">C208</text>
<text x="110.2" y="73.1">SATA_RX_P</text>
<text x="185.9" y="73.1">USB_R1RTN</text>
<text x="240.3" y="72.4">4K7</text>
<text x="247.9" y="72.4">4K7</text>
<text x="256.2" y="77.6">U38</text>
<text x="268.8" y="73.6">100nF</text>
<text x="277.4" y="75.7">GND</text>
<text x="110.2" y="83.2">GPIO2</text>
<text x="110.2" y="78.1">GPIO0</text>
<text x="110.2" y="80.7">GPIO1</text>
<text x="185.1" y="80.7">JTAG_TRSTZ</text>
<text x="187" y="83.2">JTAG_TMS</text>
<text x="208.1" y="79.5">R229</text>
<text x="219.2" y="79.5">DNF</text>
<text x="256.9" y="81.3">WP</text>
<text x="256.9" y="83.9">HOLD</text>
<text x="265.6" y="83.9">MOSI</text>
<text x="266.4" y="81.3">SCK</text>
<text x="110.2" y="85.8">GPIO3</text>
<text x="110.2" y="88.3">GPIO4</text>
<text x="187" y="85.8">JTAG_TDO</text>
<text x="187.9" y="88.3">JTAG_TDI</text>
<text x="222.8" y="87.1">GND</text>
<text x="256.9" y="86.4">CS</text>
<text x="264.2" y="87.3" transform="rotate(-90 264.2 87.3)">GND Vcc</text>
<text x="265.6" y="86.4">MISO</text>
<text x="66.4" y="96">J25</text>
<text x="110.2" y="90.8">GPIO5</text>
<text x="110.2" y="93.4">GPIO6</text>
<text x="110.2" y="95.9">GPIO7</text>
<text x="187.1" y="90.8">JTAG_TCK</text>
<text x="242.4" y="91.5">AT25DN512CSSHF-B</text>
<text x="110.2" y="98.5">UART_RX_GPIO8</text>
<text x="110.2" y="101">UART_TX_GPIO9</text>
<text x="183" y="101">SPI_DATA_OUT</text>
<text x="187.8" y="98.5">SPI_SCLK</text>
<text x="261.6" y="97.2">GND</text>
<text x="64.8" y="106.1">DEBUG</text>
<text x="110.2" y="103.5">SPI_CS1_GPIO10</text>
<text x="110.2" y="106.1">SPI_CS2_GPIO11</text>
<text x="185" y="103.5">SPI_DATA_IN</text>
<text x="189.2" y="106.1">SPI_CS0</text>
<text x="244.3" y="102.3">R232</text>
<text x="256.1" y="102.3">0R</text>
<text x="282.2" y="107.7">+5V</text>
<text x="74.2" y="110.6">GND</text>
<text x="110.2" y="112.4">PWM0</text>
<text x="186.8" y="113.7">USB_VBUS</text>
<text x="272.2" y="111.2">R234</text>
<text x="110.2" y="115">PWM1</text>
<text x="272" y="116.3">90.9K</text>
<text x="38.9" y="124.5">Y7</text>
<text x="110.2" y="122">XI</text>
<text x="110.2" y="124.5">XO</text>
<text x="189" y="121.3">USB_DM</text>
<text x="189.3" y="123.9">USB_DP</text>
<text x="262" y="120.6">R233</text>
<text x="263.1" y="123.2">10K</text>
<text x="27.6" y="127.1">40MHz Crystal</text>
<text x="64.4" y="131.8">+3V3_SATA_D</text>
<text x="110.2" y="127">VSSOSC</text>
<text x="29.6" y="134.7">C204</text>
<text x="47.4" y="134.7">C206</text>
<text x="110.2" y="133.4">FREQSEL0</text>
<text x="110.2" y="135.9">FREQSEL1</text>
<text x="185.6" y="134">USB_SSTXM</text>
<text x="186" y="136.6">USB_SSTXP</text>
<text x="259" y="132.8">GND</text>
<text x="30.9" y="139.8">9pF</text>
<text x="41.9" y="142.3">GND</text>
<text x="48.7" y="139.8">9pF</text>
<text x="74.7" y="138.4">R224</text>
<text x="74.7" y="143.5">R226</text>
<text x="74.7" y="140.9">R225</text>
<text x="87.7" y="140.9">DNF</text>
<text x="87.9" y="138.4">4K7</text>
<text x="87.9" y="143.5">4K7</text>
<text x="110.2" y="142.3">GRSTZ</text>
<text x="185.5" y="141.6">USB_SSRXM</text>
<text x="53.1" y="149.8">R177</text>
<text x="74.7" y="146">R227</text>
<text x="87.7" y="146">DNF</text>
<text x="185.8" y="144.2">USB_SSRXP</text>
<text x="54.1" y="152.4">DNF</text>
<text x="71.1" y="155">GND</text>
<text x="125.1" y="152.7" transform="rotate(-90 125.1 152.7)">NC1</text>
<text x="127.6" y="152.7" transform="rotate(-90 127.6 152.7)">NC2</text>
<text x="130.2" y="152.7" transform="rotate(-90 130.2 152.7)">NC3</text>
<text x="132.7" y="152.7" transform="rotate(-90 132.7 152.7)">NC4</text>
<text x="154.3" y="152.7" transform="rotate(-90 154.3 152.7)">VSS</text>
<text x="50.7" y="160.7">GND</text>
<text x="69" y="161">+3V3</text>
<text x="108.9" y="156.3">U37</text>
<text x="109.9" y="158.8">TUSB9261</text>
<text x="304.6" y="159.1">+3V3</text>
<text x="263.2" y="167.7">D85</text>
<text x="282.4" y="167.7">R235</text>
<text x="293.8" y="167.7">330R</text>
<text x="65.2" y="170.8">R186</text>
<text x="65.5" y="173.3">DNF</text>
<text x="125" y="172.2">GND</text>
<text x="151.7" y="172.2">GND</text>
<text x="263.2" y="172.8">D86</text>
<text x="271.9" y="173.1">2 GRN</text>
<text x="271.9" y="168.1">2 GRN</text>
<text x="282.4" y="172.8">R236</text>
<text x="293.8" y="172.8">330R</text>
<text x="54.3" y="176">R94</text>
<text x="59.8" y="176">0R</text>
<text x="263.2" y="177.9">D87</text>
<text x="271.9" y="178.2">2 GRN</text>
<text x="282.4" y="177.9">R237</text>
<text x="293.8" y="177.9">330R</text>
<text x="72" y="181.1">C59</text>
<text x="263.2" y="183">D88</text>
<text x="271.9" y="183.3">2 GRN</text>
<text x="282.4" y="183">R238</text>
<text x="293.8" y="183">330R</text>
<text x="69.2" y="191.2">GND</text>
<text x="71.9" y="186.1">DNF</text>
<text x="263.2" y="188">D89</text>
<text x="271.9" y="188.4">2 GRN</text>
<text x="282.4" y="188">R239</text>
<text x="293.8" y="188">330R</text>
<text x="139.2" y="196.3">PWR_FLAG</text>
<text x="151.9" y="192.7">+1V1_SATA</text>
<text x="192.2" y="192.7">+1V2</text>
<text x="263.2" y="193.1">D90</text>
<text x="271.9" y="193.5">2 GRN</text>
<text x="282.4" y="193.1">R240</text>
<text x="293.8" y="193.1">330R</text>
<text x="159.8" y="201.9">120R_100MHz</text>
<text x="180.8" y="201.4">R187</text>
<text x="263.2" y="203.3">D92</text>
<text x="263.2" y="198.2">D91</text>
<text x="271.9" y="203.6">2 GRN</text>
<text x="271.9" y="198.5">2 GRN</text>
<text x="282.4" y="203.3">R242</text>
<text x="282.4" y="198.2">R241</text>
<text x="293.8" y="203.3">330R</text>
<text x="293.8" y="198.2">330R</text>
<text x="59.5" y="207.7">C195</text>
<text x="68.4" y="207.7">C196</text>
<text x="77.2" y="207.7">C201</text>
<text x="96.3" y="207.7">C203</text>
<text x="105.2" y="207.7">C205</text>
<text x="114.1" y="207.7">C207</text>
<text x="123" y="207.7">C209</text>
<text x="131.9" y="207.7">C211</text>
<text x="140.7" y="207.7">C212</text>
<text x="149.6" y="207.7">C213</text>
<text x="164.1" y="205.1">FB9</text>
<text x="175.7" y="208.4">C210</text>
<text x="181.8" y="206.5">0R</text>
<text x="59.3" y="212.8">1uF</text>
<text x="68.3" y="212.8">22uF</text>
<text x="77.3" y="212.8">100nF</text>
<text x="96.3" y="212.8">100nF</text>
<text x="105.2" y="212.8">100nF</text>
<text x="114.1" y="212.8">100nF</text>
<text x="123" y="212.8">100nF</text>
<text x="131.9" y="212.8">100nF</text>
<text x="140.8" y="212.8">100nF</text>
<text x="149.7" y="212.8">100nF</text>
<text x="175.7" y="213.4">100nF</text>
<text x="154.9" y="225.5">GND</text>
<text x="172.7" y="225.5">GND</text>
<text x="151.6" y="238.5">+3V3</text>
<text x="166.6" y="238.5">+3V3_SATA_D</text>
<text x="226.3" y="238.5">+3V3_SATA_A</text>
<text x="249.4" y="238.5">+3V3</text>
<text x="189.4" y="242.7">PWR_FLAG</text>
<text x="219.2" y="242.7">PWR_FLAG</text>
<text x="156.7" y="247.6">120R_100MHz</text>
<text x="160.9" y="250.8">FB7</text>
<text x="235.4" y="247.6">120R_100MHz</text>
<text x="239.1" y="250.8">FB11</text>
<text x="173.8" y="254.7">C215</text>
<text x="181.4" y="254.7">C216</text>
<text x="189" y="254.7">C218</text>
<text x="204.9" y="254.7">C221</text>
<text x="225.2" y="254.7">C222</text>
<text x="233.5" y="254.7">C223</text>
<text x="173.8" y="259.8">100nF</text>
<text x="181.4" y="259.8">100nF</text>
<text x="189.1" y="259.8">100nF</text>
<text x="204.8" y="259.8">22uF</text>
<text x="225.1" y="259.8">22uF</text>
<text x="233.5" y="259.8">100nF</text>
<text x="170.8" y="271.2">GND</text>
<text x="230.5" y="271.2">GND</text>
</g>
</svg>
